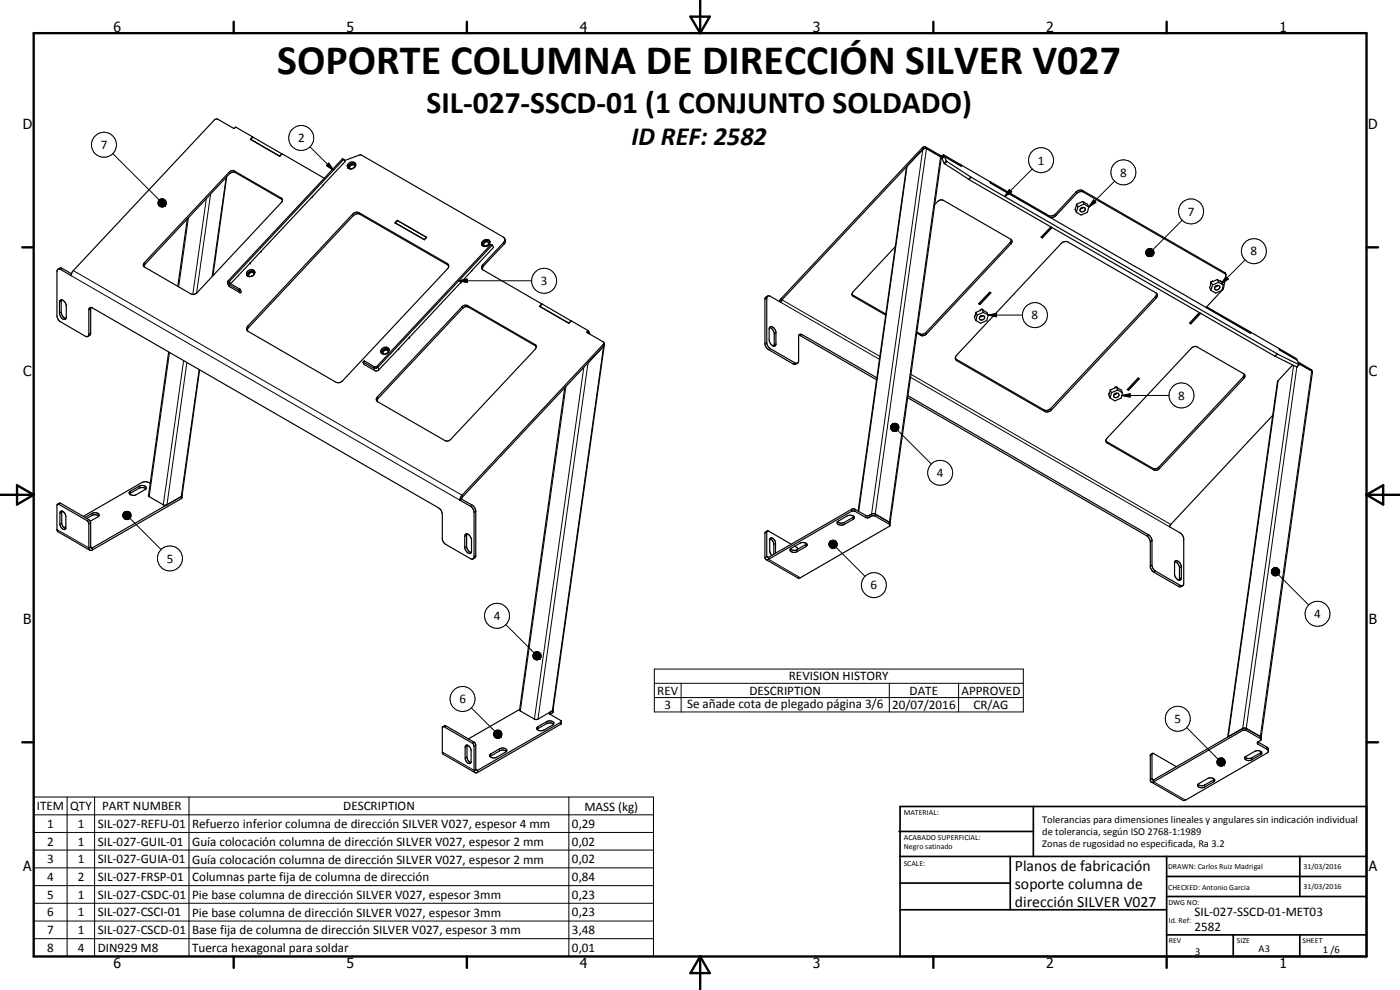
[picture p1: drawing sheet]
<svg xmlns="http://www.w3.org/2000/svg" width="420mm" height="297mm" viewBox="0 0 420 297" stroke-linecap="round" stroke-linejoin="round" font-family="sans-serif">
<g fill="none" stroke="#000" stroke-width=".35">
<path d="M68 53.1l-4.1 29.6M68.9 51.5l1.3-.3 14.2 8.2 .3 .4v.6l-25.6 27.5a1.67 1.67 0 0 1-1.7 .3l-14-8.1a.81 .81 0 0 1-.1-1.3zM75.3 41.9l.6-.8 8.7 5M75.8 41.1l-5.1-3-.5 .5-4.8-2.8-.9 .1-42.7 45.5-.4 1.3-3.2-1.8-.8-.1M75.8 41.1v.1M75.8 41.1l-.7 .7 8.9 5.1M84 46.9l.7-.8 12.6 7.4M84.6 46.1l-.7 .8M84.6 46.1v.1M84.7 60l-14.1-8.2-1.1-.1-.6 .4-25.5 27.3-.2 .6M93.8 58.9h.1M93.8 58.9l-15.5 16.5"/>
<path d="M97 55.5h.1M97 55.5l-3.2 3.4M103.2 47.9l-.4-.3-.1 .2-34.2 36.4-.2 .3 .1 .7 3.3 1.9 .4 .8M103.2 47.9l-34.4 36.6v.4l3.2 1.9 .4 .7-.3 .4M103.2 47.9l.3 .6-6.5 7M103.4 48.2l5-1.7 42.6 24.6a1.01 1.01 0 0 1 .1 1.7l-6.2 6.6a1.01 1.01 0 0 0 .1 1.6l17.6 10.2M106 50.5l-.8 .2M106 50.5l-.4 .2M106.2 50.4l-.2 .1M106.5 50.1v-.1a.76 .76 0 0 0-1.1-.5 .76 .76 0 0 0-.2 1.2M106.8 49.3a1.49 1.49 0 0 0-2.4 1.1M106.8 49.3l-.1 .5-.7 .7"/>
<path d="M106.8 49.3a1.29 1.29 0 0 0-1.7-.6 1.29 1.29 0 0 0-.7 1.6l.8 .4M277.6 44.5l-.7 .4-4.7 4.9-.2 .5-14.5 103M278 44.6l4.3 2.4 .2 .5-15.4 109.5M278 44.6l-.5-.1-.5 .2-42.3 45.3-.4 .7-3.3-1.9h-.6M278 44.6l4.9 2.7 .5-.4M283.2 46.4l-.6 .5-4.8-2.8-.9 .1-42.4 45.3-.6 1M283.2 46.4l.2 .5M283.2 46.4l5.1 3 .2 .4-5.1-2.9M283.4 46.9l.8 1.6 7.2 4.6 91.9 53.1 6.5 3.2M283.4 46.9l-.7 .7 .8 1.5 7.2 4.7 91.9 53.1 6.6 3.2M283.4 46.9l5.2 3-.2-.5M288.4 49.4l8.6 5.1 .3 .4 78.1 45.1-.2-.4"/>
<path d="M288.4 49.4l-.1 .1M297.1 54.5h.1M297.1 54.5l.2 .4M297.1 54.5l17.6 10.1a1.83 1.83 0 0 0 2.1-.4l6.1-6.6a1.78 1.78 0 0 1 2-.4l42.8 24.6 .2 .6M56.2 65.7l-2.8 20.2M75 78.9h.1M75.1 78.9l-5.9 6.2M78.3 75.4l-3.2 3.5M78.3 75.4v.1M106 64.1l1.1-.4 .8 .2 26.3 15.1a1.01 1.01 0 0 1 .1 1.7l-31.4 33.5a1.69 1.69 0 0 1-2.1 .5l-26.3-15.3a1.01 1.01 0 0 1-.1-1.6zM118.6 66.9l8.7 5M118.6 66.9h.1"/>
<path d="M119.2 66.1l8.8 5.1-.6 .7-8.9-5.1zM119.2 66.1v.1M119.3 66.2l-.7 .7M127.3 71.9h.1M128 71.3l-.7 .6M134.7 79.7l-26.7-15.4a1.78 1.78 0 0 0-2 .4l-31.5 33.7-.3 .9M144.9 72.4a1.18 1.18 0 0 1 1.2-.6 1.18 1.18 0 0 1 1 1 1.33 1.33 0 0 1-1.1 1.1 1.33 1.33 0 0 1-1.4-.7zM146.5 73.5a.7 .7 0 0 0-.3-1 .7 .7 0 0 0-1 .5v.7l.5 .2M146.5 73.5l-.8 .4M147 72.5a1.41 1.41 0 0 0-1.5-.2 1.41 1.41 0 0 0-.8 1.3M147.8 73.6l.3 .6-28.4 30.4M147.8 73.6l-.5-.2-34.2 36.5-.7 .2-3-1.8-.4 .4"/>
<path d="M147.8 73.6l-34.4 36.6-.5 .3h-.6l-3.3-1.8M151.4 71.5l.3 .9-.2 .6-6.4 6.8-.3 1M268.7 74l-12.7 13.5a.83 .83 0 0 0 .1 1.4l9.7 5.6M280.5 61.4l1.3-1.2 .4-.2 .9 .1 20.2 11.7 .4 .6-.1 .6-25.6 27.2a1.58 1.58 0 0 1-1.7 .4l-1.2-.7M303.5 71.9l-.3 .8-25.4 27.1a1.42 1.42 0 0 1-1.7 .4l-.9-.6M312.5 71.1l.2 .1M312.7 71.2l.1 .2M314.9 65.1a1.78 1.78 0 0 0 2-.5l6.2-6.5 .8-.5 1-.1 42.9 24.8 .1 .2-.8 4.2-5.1 5.5M315.4 68.1l-2.9 3.1 .3 .2M315.6 68.2l-2.9 3M315.8 68.2l-3 3.2M318.5 73.1a1.83 1.83 0 0 1 2-.5l26.4 15.2a1.01 1.01 0 0 1 .1 1.7l-31.5 33.5-.7 .5-.8 .1-.5-.2-26.3-15.2a1.01 1.01 0 0 1-.1-1.6z"/>
<path d="M322.7 62.9l.3 .8M323.1 61.3l-.3 1.2M323.1 61.3l.4 .8M323.5 62.1l-.5 1.6M324.5 60.7l-1.4 .6M324.9 60.5l.4 .8M325.1 62.2a.57 .57 0 0 1 .6 .4 .57 .57 0 0 1-.2 .6l-.3 .3h-.8l-.3-.3 .2-.6M325.1 62.2l-.8 .4M325.3 60.7l1.1 .6 .4 .8M325.3 61.3l1.5 .8M325.3 61.3l-1.8 .8M326.8 62.1l-.5 1.6-1.8 .8-1.5-.8"/>
<path d="M17.4 80.8l-.3 .6v13.3l.2 .8 .9 1.1 7.4 4.3 .8 .1M17.4 80.8a1.03 1.03 0 0 1 1.3-.2l2.8 1.6M18.4 90v4.1l.6 1 .8 .4M18.5 90l-.5 .1-.1 .4v3.7a1.44 1.44 0 0 0 1.8 1.5l.1-.2M18.5 90a2.14 2.14 0 0 1 1.4 1.6l-.1 3.9M27.3 92.2l-.1 7.7-.2 .6-.6 .5M68.3 85l.5 .9 3.3 2M75.9 82.7l-.6 .3M76.1 82.5l-1.1 .5M76.2 82.4a.73 .73 0 0 0-1.1-.6 .73 .73 0 0 0-.1 1.2M76.5 81.7a1.42 1.42 0 0 0-2.3 1M76.5 81.7a1.29 1.29 0 0 0-1.7-.7 1.29 1.29 0 0 0-.7 1.7l.9 .3"/>
<path d="M76.5 81.7l-.4 .8M138.8 91.9l.9-.3 .6 .1 20.3 11.7 .3 .4v.4l-.3 .6-25.4 27.1-.8 .4h-.5l-20.6-11.8-.4-.8 .3-.6zM141.6 81.2h.1M162 91.9l8.7 5M162 91.9l.1 .1M162 91.9l.7-.7 8.7 5.1M162.6 91.2l-.7 .7 8.9 5.1 .6-.7 5.2 2.9M162.6 91.2v.1M170.7 96.9v.1M171.4 96.3h.1M171.4 96.3l-.7 .6M176.6 99.2l-.4 .6 5 2.9"/>
<path d="M176.6 99.2l.2 .5M176.8 99.7l-.3 .2M176.8 99.7l.3 .5M230.4 88.8l-.3 .7v13.3l.2 .7 .9 1.1 7.6 4.4h.5M230.4 88.8l-.6 .4-.2 .6v13.3l.2 .8 .7 .9 7.6 4.4 .6 .1 .6-.3M230.9 98.3a1.24 1.24 0 0 1 1.9 1.1l.1 4-.3 .4-.3 .1M230.9 98.3l-.1 3.7a2.02 2.02 0 0 0 1.5 1.9M231 98.3a1.95 1.95 0 0 1 1.4 1.6l-.1 4M255.7 88.3l10.1 5.9M292.9 93.7l-.5 1.5 .5 1M292.9 93.7l.4 .8M293.3 94.5l-.4 1.7"/>
<path d="M293.8 91.1l.2 .1M294 91.2l.1 .2M294.1 95a.79 .79 0 0 1 1.4 .2 .79 .79 0 0 1-.7 .8 .79 .79 0 0 1-.8-.6zM294.7 92.8l-1.8 .9M294.7 92.8l1.5 1 .4 .7M294.7 92.8l.4 .9M294.8 94.7l-.6 .3M294.9 94.7l-.8 .4M295.1 93.7l1.5 .8M295.1 93.7l-1.8 .8M296.6 94.5l-.4 1.7-1.9 .8-1.4-.8M297 87.7l.4 .2-3.3 3.5-.4-.3z"/>
<path d="M297.2 87.8l-3.2 3.4M347.1 88l-.2 .9-31.6 33.7a1.75 1.75 0 0 1-2 .4l-26.6-15.4M357.1 96.8l.2 .1M357.3 96.9l.1 .3M359.9 93.8l-2.9 3.1 .4 .3M360.2 93.9l-2.9 3M360.3 94l-2.9 3.2M362.2 92.1l12.9 7.4 .2 .4M363.4 84.5l-.4 1.8 .4 .8M363.4 84.5l.5 1M363.9 85.5l-.5 1.6M364.7 86a.75 .75 0 0 1 .8-.4 .75 .75 0 0 1 .6 .7 .85 .85 0 0 1-.8 .7 .85 .85 0 0 1-.8-.5z"/>
<path d="M365.3 85.6l-.5 .3M365.3 83.9l1.4 .7 .4 .9M365.3 83.9l-1.9 .6M365.3 83.9l.4 .8M365.5 85.6l-.9 .4M365.7 84.7l1.4 .8M365.7 84.7l-1.8 .8M367.1 85.5l-.4 1.7-1.8 .7-1.5-.8M375.2 99.6l8.6 5 .2 .4 5.2 3M375.2 99.6h-.1M26.4 101l.3-.8v-7.2l.1-.5 .5-.3 104.3 60.2 .8 .8 .3 1v7.6l.5 1 8 4.8 .6 .2 .5-.5v-13.8l-.5-1.1-.6-.5-3.2-1.8M50.6 105.6l-6 43.2 4.7 2.8 .8-.1 4.3-2.5"/>
<path d="M59.9 111l-5.3 37.7M109 108.7h.1M116.2 106l-.6 .2M116.5 105.7v-.2a.76 .76 0 0 0-1.1-.4 .76 .76 0 0 0-.1 1.2M116.8 104.9a1.46 1.46 0 0 0-2.3 1.1M116.8 104.9l-.1 .4-.4 .6-1 .4M116.8 104.9a1.31 1.31 0 0 0-1.6-.6 1.31 1.31 0 0 0-.9 1.4l.3 .4 .7 .2M119.6 104.6h.1M119.7 104.6l-6.5 6.7h-.6l-3.3-2-.3-.6M160.9 104l-20.4-11.9-.9-.1-.8 .5-25.4 27.1-.3 .8M169.5 116.3l-13.6 96.7 .3 .3 4.5 2.6 .7-.1 4.4-2.5M181.2 102.7l.2 .6-.2 .5-42.4 45.3-.3 .7"/>
<path d="M181.2 102.7l-.2 .7-42.5 45.4-.5 1.3M181.3 103.6l-15.4 109.6M239.3 109l.4-.7v-7.5l.3-.5h.3l22.9 13.1M239.8 100.6l23.3 13.4M272.4 119.3l71.9 41.6 .6 .6 .3 1.1v7.5l.4 1 .6 .6 7.7 4.4 1.1-.4M272.5 118.7l72.4 41.9 .8 1.4v7.8l.3 .8 .8 .8 7.6 4.4 .6-.1M333.2 117l-.5 1.5 .5 .9M333.2 117l.4 .8M333.6 117.8l-.4 1.6M334.4 118.3a.75 .75 0 0 1 .8-.4 .75 .75 0 0 1 .6 .7 .85 .85 0 0 1-.7 .7 .85 .85 0 0 1-.9-.5zM335 116l-.5 .2 .1 .2-1.4 .6M335 116l1.5 1 .4 .9"/>
<path d="M335 116l.4 1M335.1 118l-.6 .2M335.2 118l-.8 .4M335.4 117l1.5 .9M335.4 117l-1.8 .8M336.9 117.9l-.4 1.6-1.9 .8-1.4-.9M338.4 116.8l.2 .1M338.6 116.9l.1 .2M341.6 113.4l.4 .2-3.3 3.5-.4-.2zM341.8 113.5l-3.2 3.4M357.6 104.4l.6-.3 .9-.1 14.1 8.1a.89 .89 0 0 1 .1 1.4l-25.8 27.4-.4 .2-.9-.1-13.9-8.1-.4-.6 .3-.8zM373.4 112.3l-.3 .8-25.3 27.1a1.58 1.58 0 0 1-1.8 .3l-14.1-8.2"/>
<path d="M383.9 104.6l5.1 3 .2 .4M383.9 104.6l.2 .4M383.9 104.6h.1M387.9 109.5l-4.5 5.1-14.9 106.5M389.2 110.1v.1M389.2 108l.7 1.4-.7 .7M389.5 108.6l4.1 2.4 .3 .5M389.7 109.1l4.2 2.4M393.8 111.5l.1 .3M393.9 111.8l-15.4 109.5M393.9 111.5v.3M393.9 111.8l-.1 .2"/>
<path d="M382 124.6l-30.9 33-.1 .5 3.4 2 .6 .6 .2 .8v13.8l-.2 .4M17.3 151.3h.3l8.5 4.9 .4 .4 .2 .5v7.3l.3 .7M17.3 151.3l-.2 .3 .1 7.7 9.8 5.8M18.1 153.5a1.4 1.4 0 0 1 1.7 1.3v3.7l-.2 .3a1.41 1.41 0 0 1-1.6-1.5zM18.6 153.3l-.1 3.8 .6 1.2M19.1 158.3l.6 .3M19.8 158l-.6 .3M25.5 155.2l2.1-1.1a1.38 1.38 0 0 1 2.1 .6l-2.6 1.7M29.6 154.9a1.75 1.75 0 0 0-2-.3l-1.6 1M38.9 147.5l2.9-1.6a1.34 1.34 0 0 1 2.1 .6l-.2 .3-2.8 1.6a1.28 1.28 0 0 1-2.1-.6zM43.8 146.7l-.5-.4h-1.1l-3.3 1.9M45.1 145a2.47 2.47 0 0 0-2.5-.2l-17.6 10.1"/>
<path d="M54.4 149l-26.8 15.5-.4-.2v-7.5l-.4-.8-8.6-5-.9 .3M54.6 148.8l-.2 .2M54.6 148.7l-.2 .9-26.7 15.4-.7 .1M54.6 148.7v.1M138.5 149.8l3.4 1.9 .9 1.5v13.7l-.9 .8M138.5 149.8l-.5 .3M230.3 159.3l-.7 .6v7.3l.3 .7M230.3 159.3l7.1 4M251.4 156.5l2.8-1.7a1.21 1.21 0 0 1 1.3-.3 1.21 1.21 0 0 1 .8 1.1l-2.9 1.8a1.38 1.38 0 0 1-2.2-.7zM256.2 155l-2.8 1.8a1.75 1.75 0 0 1-2-.3M260.9 154.6a1.68 1.68 0 0 1 1.8-.4l4.4 2.8M260.9 154.6l-.9 .1-3.5-2h-.8l-25.3 14.6-.3-.4v-7.3l.2-.3"/>
<path d="M261.6 154.3l-.7 .3M267.1 157.6l-4.4-2.7-.8-.2-1 .6-.8 .1-3.5-2h-1l-25.1 14.5h-.6M267.1 157.6l-.1 .3-27 15.5h-.6l-9.5-5.5M267.1 157v.6M140.1 160.2a2.14 2.14 0 0 1 1.4 1.6l-.1 4M140.1 160.2l-.5 .2-.1 .5v3.3a1.52 1.52 0 0 0 1.8 1.7l.1-.1M140.1 160.2l-.1 3.9a1.95 1.95 0 0 0 1.4 1.7M231 161.7l.8 .5 .4 .9v3.2M232.7 166v-3.2a1.13 1.13 0 0 0-.4-1.1 1.13 1.13 0 0 0-1.2-.1l-.1 3.7 .2 .7 .4 .6M237.3 164.6l2.8-1.6a1.47 1.47 0 0 1 2.1 .6l-.3 .4-2.7 1.5a1.38 1.38 0 0 1-2.1-.6zM238.5 163.9l1.1 .8M242.1 163.2l-2.9 1.7a1.72 1.72 0 0 1-2-.2"/>
<path d="M352.6 168.5a1.95 1.95 0 0 1 1.4 1.7l-.1 3.9M352.6 168.5a1.2 1.2 0 0 1 1.3 0 1.2 1.2 0 0 1 .5 1.1l.1 3.8-.1 .5-.5 .2M352.6 168.5l-.1 4 .6 1.2 .8 .4M132.9 218.1l-.1 8 9.8 5.7M132.9 218.1h.4l8.7 5.1 .3 .5v7.7l.3 .4M155.9 212.9l-15.3 8.8M165 214.3l3.5 2.2M165.8 213.3l-.9 .5 .1 .5M165.9 213.2l-.1 .1M165.9 213.2l.1-.2v.7l-1 .6M166.1 217.3l-.8-.4-1 .1-3.1 1.8M166.1 217.3l.1-.2a1.26 1.26 0 0 0-2.1-.6l-2.8 1.6-.2 .5 .1 .3"/>
<path d="M166.1 217.3l-2.9 1.8a1.87 1.87 0 0 1-2-.2M168.5 216.5l-25.3 14.7h-.3l-.1-.4v-7.4l-.3-.5-8.7-5.1-.3-.1-.6 .4M168.5 216.5l-.2 .8-25 14.5h-.7M372.9 218.6l.9-.1 4.7 2.8M372.9 218.6l-4.3 2.4M372.9 218.6l-26.8 15.4-.4-.2v-7.6l.2-.1M139.8 223.7a1.34 1.34 0 0 1 1.6 1.3v3.7a.71 .71 0 0 1-.7 .4 .71 .71 0 0 1-.7-.5l-.4-1.1zM140.2 223.6v3.8l.6 1.1 .5 .3M147 226.4l2.9-1.7a1.4 1.4 0 0 1 2.2 .6l-3.1 1.9a1.19 1.19 0 0 1-1.2 .3 1.19 1.19 0 0 1-.8-1.1zM152 225.5a1.73 1.73 0 0 0-2.1-.2l-2.8 1.7M345.9 226.1l-.7 .5v7.6l.3 .5M345.9 226.1l7.1 3.9"/>
<path d="M359.5 235.4l2.9-1.8a1.4 1.4 0 0 1 2.2 .6l-3.1 1.9a1.32 1.32 0 0 1-2.1-.6zM364.4 233.8l-3.3 1.9h-1l-.6-.4M377.5 222.6l-.2 .2 .2 .5 2.9 1.6 .2 .5M377.5 222.6l2.9 1.7 .2 1.1M378.5 221.9l-4.5-2.7-.9-.1-26.9 15.5-.7 .1M378.5 221.9l-1 .7M378.5 221.3v.6M378.6 225.6a1.85 1.85 0 0 0-2-.2l-3 1.8M378.6 225.6l.1 .3-.2 .5-2.8 1.6a1.45 1.45 0 0 1-2.2-.5l.1-.3M378.6 225.6l-3.4 1.9-.7 .1-.8-.4M380.6 225.4l-.4 .6-24.6 14.2h-.6l-9.5-5.5"/>
</g>
<g fill="none" stroke="#000" stroke-width=".3">
<path d="M33.9 46.1l13.9 13.9M47.9 59.9l.2-.2 1.4 2.1zM48.1 59.7h.2l1.2 2.1zM48.3 59.7l.3-.1 .9 2.2zM48.6 59.6h.3l.6 2.2zM48.9 59.6l.2 .1 .4 2.1zM49.1 59.7l.2 .2 .2 1.9zM49.3 59.9l.3 .1-.1 1.8zM61.9 59.6l-4 28.7M63.2 58.3l-4.2 29.6M67.8 53.3l-4.1 29.6M68.7 51.7l.2 .4"/>
<path d="M70.4 51.4l.2 .4M84.4 59.4l.2 .4M93 44.1l7.1 7M97.9 49.7l.8-.8 1.4 2.2zM98.7 48.9l1.4 2.2-2.2-1.4zM102.7 47.8l.3 .1M272.2 49.8l-14.5 103.7M276.8 44.3l.2 .4M276.9 44.9l-15.3 109.4M277.8 44.1l.2 .5-15.3 110.3M282.3 47l-15.4 110.3M282.6 46.9l.2 .4"/>
<path d="M282.8 46.8l.2 .5M284 48.2l-.7 .7M284.2 48.5l-.7 .6M290.7 53.8l.7-.7-.7 .7M302.9 56.9l.7 .7-2.1 1.4zM309.8 50.7l-8.3 8.3M322.9 57.6l.2 .5M324.9 57.2l.3 .5M328.2 60l.7 .7-2.1 1.4zM334.5 54.4l-7.7 7.7M43.3 78.8l.2 .4M47.4 60.8l2.1 1-2.1-.7z"/>
<path d="M47.4 61.1l2.1 .7-2-.4zM47.4 60.6l2.1 1.2-2.1-1zM47.5 61.4l2 .4-1.9-.2zM47.5 60.3l2 1.5-2.1-1.2zM47.6 61.6l1.9 .2h-1.7zM47.7 60.1l.2-.2 1.6 1.9zM47.7 60.1l1.8 1.7-2-1.5zM47.8 61.8h1.7l-1.5 .2zM48 62l1.5-.2zM48.3 62.1l1.2-.3zM48.5 62.1l1-.3zM48.8 62.1l.7-.3z"/>
<path d="M49.1 62l.4-.2zM49.3 61.9l.2-.1zM49.6 60l.1 .2-.2 1.6zM49.7 60.2l-.2 1.6zM49.8 61.3l-.3 .5zM49.8 60.5l-.3 1.3zM49.9 61l-.4 .8zM49.9 60.7l-.4 1.1zM56.5 65.4l-2.9 20.7M105.8 64.3l.2 .4M107.9 63.9l.1 .4M134.2 79l.2 .5"/>
<path d="M144.9 79.4l.2 .4M147.3 73.4l.3 .3M151.1 72.8l.2 .4M303.2 72.7l.2 .5M314.7 64.6l.2 .5M316.8 64.2l.1 .4M322.8 62.5l-.1 .4M324.5 60.7l.4-.2 .4 .2M343.9 75.7l.3 1zM343.9 75.9l.3 .8zM343.9 75.4l.3 1.3zM343.9 76.2l.3 .5z"/>
<path d="M344 75.2l.2 1.5zM344.1 76.5l.1 .2zM344.2 76.7l.5 .3zM344.2 76.7l.8 .3zM344.2 76.7l1 .3zM344.2 76.7l1.3 .3zM344.2 76.7l1.5 .2zM344.2 76.7h1.7l-.2 .2zM344.2 76.7l1.9-.2-.2 .2zM344.2 76.7l2-.4-.1 .2zM344.2 76.7l2.2-.7-.2 .3zM344.2 76.7l2.2-1v.3z"/>
<path d="M344.2 76.7l2.1-1.2 .1 .2zM344.2 76.7l2-1.5 .1 .3zM344.2 76.7l1.9-1.7 .1 .2zM344.2 74.9l.2-.1-.2 1.9zM344.2 74.9v1.8l-.2-1.5zM344.4 74.8l.2-.2-.4 2.1zM344.6 74.6l.3-.1-.7 2.2zM344.9 74.5h.2l-.9 2.2zM345.1 74.5h.3l-1.2 2.2zM345.4 74.5l.2 .2-1.4 2zM345.6 74.7l.3 .1-1.7 1.9zM345.9 74.8l.2 .2-1.9 1.7z"/>
<path d="M354.8 66.1l-8.8 8.8M373.7 78l-7.2 7.1M18.4 93.6l-.5 .4M18.4 90.4l-.5 .3M18.7 80.6l-.5 .3M21.4 82.7l116.6 67.4M22 81.2l116.7 67.4 .2 .4M27.2 92.7l-.5 .3M27.2 99.9l-.5 .3M68.5 84.2l.7 .9M68.9 85l-.3 .3 .3 .7M71.9 86.7l-.3 .3"/>
<path d="M72.2 87l-.4 .3M74.4 97.8l.2 .5M137.7 84.2l2.5-.5v1.1zM137.7 84.2h21.8M138.6 92.1l.2 .4M140.3 91.7l.2 .4M176.2 99.6l.1 .2M230.1 89.5l-.5 .3M232.9 99.9l-.5 .3M234.3 90.7l29.6 17.1M234.5 89.5l.2 .5 29.4 16.9M255.9 88.5l.2 .4"/>
<path d="M277.8 99.8l.2 .4M296.6 94.5l2.5-.4v.9zM296.6 94.5h10.3M346.7 89l.3 .5M367.6 81.8l.2 .5M367.9 83.1l.7 .6-2.1 1.4zM50.9 105.7l-6.1 43.3M55.1 108.2l-6.1 43.3M56.1 108.8l-6 42.7M59.8 110.9l-5.4 38.7M109.4 108.3l-.3 .4M112.4 110.1l-.3 .3 .3 .8"/>
<path d="M113.1 109.9l.7 1M113.2 119.1l.2 .5M160.6 103.4l.2 .4M169.8 116l-13.6 97.3M175.2 110.2l-14.8 105.6M176.5 108.9l-15.1 106.9M181 103.4l.2 .4M181.1 103.9l-15.3 110M230.1 102.8l-.5 .3M231.2 104.6l-.5 .3M232.9 103.2l-.5 .3M238.6 108.9l-.5 .3"/>
<path d="M240.7 100.4l-.5 .3M273.3 113.2l77.7 44.9M273.4 112.3l78 45.1M276.1 100.2l.2 .4M287 107.8l.2 .4M336.7 118.7l2.5-.5v.9zM336.7 118.7h14.1M373.1 113.1l.2 .4M383.3 106.2l-.7 .7M383.6 114.2l-15 106.8M388.2 109.6l-15.3 109.6M389.8 109.4l-.6 .7-15.2 109.1"/>
<path d="M393.4 110.9l.2 .4-15.4 110.3M267.7 127.4l-.3 .4zM267.7 127.4l-.4 .7zM267.7 127.4l-.4 1zM267.7 127.4l-.3 1.2zM267.7 127.4l-.2 1.5zM267.7 127.4l-.1 1.7-.1-.2zM267.7 127.4l.1 1.9-.2-.2zM267.7 127.4l.3 2-.2-.1zM267.7 127.4l.6 2.1-.3-.1zM267.7 127.4l.9 2.1h-.3zM267.7 127.4l1.1 2.1h-.2z"/>
<path d="M267.7 127.4l1.4 2-.3 .1zM267.7 127.4l1.6 1.8-.2 .2zM267.7 127.4l1.8 1.6-.2 .2zM267.7 127.4l2 1.4-.2 .2zM267.7 127.4l2 1.2v.2zM267.7 127.4l2.1 .9-.1 .3zM267.7 127.4l2.1 .6v.3zM267.7 127.4l2 .4 .1 .2zM267.7 127.4l1.9 .1 .1 .3zM267.7 127.4l1.7-.1 .2 .2zM267.7 127.4l1.7-.1zM267.7 127.4l1.2-.4 .2 .2z"/>
<path d="M267.7 127.4l1.2-.4zM267.7 127.4l.9-.4zM267.7 127.4l.7-.4zM267.7 127.4l.2-.2zM267.9 127.2l.2-.1-.4 .3zM269.4 129.2l10.1 10M313.3 123l.2 .4M315.3 122.6l.2 .4M332.1 132.5l.2 .4M17.1 158.9l9.6 5.5 .5-.3 .5 .3v.6M18.2 151l-.6 .3M18.5 153.7l-.5 .3"/>
<path d="M18.5 156.9l-.5 .4M26.7 155.9l-.6 .3M27.2 156.8l-.5 .3M27.6 154.1v.5M37.1 154l.1-.2-.3 .4zM37.2 153.8l-.3 .7zM37.2 153.8l-.3 1zM37.2 153.8l-.3 1.2zM37.2 153.8l-.2 1.5-.1-.3zM37.2 153.8v1.7zM37.2 153.8l.2 1.9-.2-.2zM37.2 153.8l.4 2-.2-.1z"/>
<path d="M37.2 153.8l.7 2.1-.3-.1zM37.2 153.8l.9 2.1h-.2zM37.2 153.8l1.2 2.1h-.3zM37.2 153.8l1.5 2-.3 .1zM37.2 153.8l1.7 1.8-.2 .2zM37.2 153.8l1.9 1.6-.2 .2zM37.2 153.8l2 1.4-.1 .2zM37.2 153.8l2.1 1.2-.1 .2zM37.2 153.8l2.2 .9-.1 .3zM37.2 153.8l2.1 .6 .1 .3zM37.2 153.8l2.1 .4v.2zM37.2 153.8l1.9 .1 .2 .3z"/>
<path d="M37.2 153.8l1.7-.1 .2 .2zM37.2 153.8l1.7-.1zM37.2 153.8l1.3-.3 .2 .1zM37.2 153.8l1.3-.3zM37.2 153.8l1-.4zM37.2 153.8l.7-.4zM37.4 153.6l.3-.1-.5 .3zM37.4 153.6l-.2 .2zM39 155.6l9.3 9.3M39.1 147.4v.6M41.8 145.9v.6M141.8 151.6l-.6 .3"/>
<path d="M142.8 153.4l-.5 .3M230.1 159.6l-.5 .3M253.4 156.8v.6M255.6 152.8v.6M256 155.2v.6M256.6 152.8v.6M259.8 154.6v.7M260.9 154.6v.7M261.6 154.2v.7M346 140.5l.2 .5M347.8 140.2l.1 .4M140 163.9l-.5 .3"/>
<path d="M140 160.6l-.5 .3M142.8 166.7l-.5 .3M229.6 167.2l.5-.3 .6 .3v.6l9.5 5.6M232.7 163l-.5 .3M239.2 164.9v.6M241.9 163.4v.6M249.1 162.5l-.2 .4zM249.1 162.5l-.3 .7zM249.1 162.5l-.3 .9zM249.1 162.5l-.3 1.2zM249.1 162.5l-.1 1.5-.2-.3zM249.1 162.5v1.7l-.1-.2z"/>
<path d="M249.1 162.5l.2 1.8-.2-.1zM249.1 162.5l.4 2-.2-.2zM249.1 162.5l.7 2.1-.3-.1zM249.1 162.5l1 2.1h-.3zM249.1 162.5l1.2 2-.2 .1zM249.1 162.5l1.5 2h-.3zM249.1 162.5l1.7 1.8-.2 .2zM249.1 162.5l1.9 1.6-.2 .2zM249.1 162.5l2.1 1.4-.2 .2zM249.1 162.5l2.1 1.1v.3zM249.1 162.5l2.2 .9-.1 .2zM249.1 162.5l2.2 .6v.3z"/>
<path d="M249.1 162.5l2.1 .4 .1 .2zM249.1 162.5l1.9 .1 .2 .3zM249.1 162.5l1.8-.1 .1 .2zM249.1 162.5l1.5-.3 .3 .2zM249.1 162.5l1.5-.3zM249.1 162.5l1.3-.4zM249.1 162.5l1-.4zM249.1 162.5l.8-.4zM249.1 162.5l.5-.3zM249.1 162.5l.3-.2zM250.9 164.2l8.7 8.7M344.7 160.4l-.6 .3"/>
<path d="M345.7 162.3l-.5 .3M345.7 169.5l-.5 .3M346.8 171.4l-.6 .3M354.2 175.6l-.5 .3M354.5 173.4l-.5 .3M354.5 170.1l-.5 .3M381.9 170.7l-.3 .4zM381.9 170.7l-.3 .7zM381.9 170.7l-.4 1zM381.9 170.7l-.3 1.3zM381.9 170.7l-.2 1.5zM381.9 170.7v1.7l-.2-.2z"/>
<path d="M381.9 170.7l.2 1.9-.2-.2zM381.9 170.7l.4 2-.2-.1zM381.9 170.7l.7 2.1-.3-.1zM381.9 170.7l1 2.1h-.3zM381.9 170.7l1.2 2.1h-.2zM381.9 170.7l1.5 2-.3 .1zM381.9 170.7l1.7 1.9-.2 .1zM381.9 170.7l1.9 1.6-.2 .3zM381.9 170.7l2.1 1.4-.2 .2zM381.9 170.7l2.1 1.2v.2zM381.9 170.7l2.2 .9-.1 .3zM381.9 170.7l2.1 .6 .1 .3z"/>
<path d="M381.9 170.7l2.1 .4v.2zM381.9 170.7l1.9 .2 .2 .2zM381.9 170.7l1.7-.1 .2 .3zM381.9 170.7l1.5-.2 .2 .1zM381.9 170.7l1.3-.4 .2 .2zM381.9 170.7l1.3-.4zM381.9 170.7l1-.4zM381.9 170.7l.7-.4zM381.9 170.7l.5-.3zM381.9 170.7l.2-.2zM383.7 172.5l9.1 9M151.8 187.4l8.5 8.5"/>
<path d="M159.9 196.5l2.1 1.2-2.1-1zM159.9 196.7l2.1 1-2.1-.7zM159.9 197l2.1 .7-2-.4zM160 197.3l2 .4-1.9-.2zM160.1 196.2l1.9 1.5-2.1-1.2zM160.1 197.5l1.9 .2h-1.7zM160.2 196l.1-.2 1.7 1.9zM160.2 196l1.8 1.7-1.9-1.5zM160.3 197.7h1.7l-1.4 .2zM160.3 195.8l.3-.2 1.4 2.1zM160.6 197.9l1.4-.2zM160.6 195.6l.3-.1 1.1 2.2z"/>
<path d="M160.8 198l1.2-.3zM160.9 195.5h.2l.9 2.2zM161.1 198l.9-.3zM161.1 195.5h.3l.6 2.2zM161.3 198l.7-.3zM161.4 195.5l.3 .1 .3 2.1zM161.6 197.9l.4-.2zM161.7 195.6l.2 .1 .1 2zM161.8 197.8l.2-.1zM161.9 195.7l.2 .2-.1 1.8zM162.1 195.9l.2 .2-.3 1.6zM162.3 196.1l-.3 1.6z"/>
<path d="M162.3 197.2l-.3 .5zM162.3 196.4l-.3 1.3zM162.4 196.9l-.4 .8zM162.4 196.6l-.4 1.1zM133.8 217.8l-.5 .3M141.5 212.4l7 7M148.2 220l2.1 1.1-2.2-.8zM148.2 219.7l2.1 1.4-2.1-1.1zM148.4 219.5l.2-.2 1.7 1.8zM148.4 219.5l1.9 1.6-2.1-1.4zM148.6 219.3l.2-.1 1.5 1.9zM148.8 219.2l.2-.1 1.3 2z"/>
<path d="M149 219.1l.3-.1 1 2.1zM149.3 219l.3 .1 .7 2zM149.6 219.1h.3l.4 2zM149.9 219.1l.2 .1 .2 1.9zM150.1 219.2l.2 .3v1.6zM150.3 219.5v1.6zM150.4 219.7l.2 .2-.3 1.2zM150.6 219.9l-.3 1.2zM161.4 218v.6M164.1 216.5v.6M165 213.7v.6M168.2 216.7v.6"/>
<path d="M196.4 200.7h110.7v12.9h-110.7zM196.4 205h110.7M196.4 209.3h110.7M204.4 205v8.6M266.9 205v8.6M287.7 205v8.6M356.1 218.3l9.4 9.5M10.1 239.1h186v47.9h-186zM20.1 239.1v47.9M28.4 239.1v47.9M56.7 239.1v47.9M132.7 225.6l9.6 5.5 .5-.3 .5 .3v.7"/>
<path d="M140.2 227.2l-.6 .3M140.2 223.9l-.6 .3M142.3 222.7l-.5 .3M142.8 223.6l-.5 .3M147.3 226.2v.6M148.1 220.3l2.2 .8-2.1-.6zM148.2 220.5l2.1 .6-2.1-.3zM148.2 220.8l2.1 .3-1.9-.1zM148.4 221l1.9 .1-1.8 .1zM148.5 221.2l1.8-.1zM148.7 221.4l1.6-.3-1.3 .4zM149 221.5l1.3-.4z"/>
<path d="M149.3 221.5l1-.4zM149.6 221.5l.7-.4zM149.8 221.4l.5-.3zM149.9 224.7v.6M150.3 221.1l-.2 .3zM150.5 220.7l-.2 .4zM150.6 220.5l-.3 .6zM150.6 220.2l-.3 .9zM170.7 239.1v47.9M345.2 234l.5-.4 .5 .4v.6l9.6 5.5M345.7 226.4l-.5 .3M361.5 235.5v.6"/>
<path d="M364.2 234v.6M365.2 228.3l2.1 1.2-2.1-.9zM365.2 228.6l2.1 .9-2.1-.6zM365.2 228.9l2.1 .6-2-.4zM365.3 229.1l2 .4-1.9-.1zM365.3 228.1l2 1.4-2.1-1.2zM365.4 229.4l1.9 .1h-1.7zM365.5 227.8l.2-.2 1.6 1.9zM365.5 227.8l1.8 1.7-2-1.4zM365.6 229.5h1.7l-1.5 .2zM365.7 227.6l.2-.1 1.4 2zM365.8 229.7l1.5-.2-1.3 .3z"/>
<path d="M365.9 227.5l.2-.1 1.2 2.1zM366 229.8l1.3-.3zM366.1 227.4h.3l.9 2.1zM366.3 229.9l1-.4zM366.4 227.4h.3l.6 2.1zM366.6 229.9l.7-.4zM366.7 227.4l.2 .1 .4 2zM366.8 229.8l.5-.3zM366.9 227.5l.3 .1 .1 1.9zM367.1 229.7l.2-.2zM367.2 227.6l.2 .2-.1 1.7zM367.4 227.8l.1 .2-.2 1.5z"/>
<path d="M367.5 228l-.2 1.5zM367.6 229.1l-.3 .4zM367.6 228.3l-.3 1.2zM367.7 228.8l-.4 .7zM367.7 228.5l-.4 1zM375.7 227.4v.6M377.5 222.6v.7M378.4 225.8v.6M380.2 224.2v.6M10.1 244.5h186M10.1 249.8h186M10.1 255.1h186"/>
<path d="M10.1 260.4h186M10.1 265.7h186M10.1 271h186M10.1 276.4h186M10.1 281.6h186"/>
<circle cx="31.2" cy="43.4" r="3.7"/>
<circle cx="90.4" cy="41.4" r="3.7"/>
<circle cx="312.4" cy="48.1" r="3.8"/>
<circle cx="337.1" cy="51.7" r="3.8"/>
<circle cx="357.5" cy="63.4" r="3.8"/>
<circle cx="376.3" cy="75.4" r="3.7"/>
<circle cx="163.3" cy="84.3" r="3.7"/>
<circle cx="310.6" cy="94.6" r="3.7"/>
<circle cx="354.6" cy="118.7" r="3.7"/>
<circle cx="282.1" cy="141.9" r="3.7"/>
<circle cx="51" cy="167.5" r="3.8"/>
<circle cx="262.2" cy="175.6" r="3.7"/>
<circle cx="149.1" cy="184.8" r="3.7"/>
<circle cx="395.4" cy="184.2" r="3.7"/>
<circle cx="138.8" cy="209.7" r="3.7"/>
<circle cx="353.5" cy="215.7" r="3.8"/>
</g>
<g fill="#000">
<circle cx="93.8" cy="58.9" r=".18"/>
<circle cx="291.4" cy="53.1" r=".18"/>
<circle cx="75.1" cy="78.9" r=".18"/>
<circle cx="78.3" cy="75.4" r=".18"/>
<circle cx="138.4" cy="84.7" r=".18"/>
<circle cx="119.7" cy="104.6" r=".18"/>
<circle cx="122.9" cy="101.2" r=".18"/>
</g>
<g fill="none" stroke="#000" stroke-width=".71">
<path d="M10.1 9.9h400v277.1h-400zM70.1 6.5v3.4M140.1 6.5v3.4M207.2 5h5.8l-2.9 4.9zM210.1 0v9.9M280.1 6.5v3.4M350.1 6.5v3.4M6.7 74.2h3.4M410.1 74.2h3.5M.1 148.5h10M5.1 145.6l5 2.9-5 2.9zM410.1 148.5h10"/>
<path d="M410.1 148.5l5-2.9v5.8zM6.7 222.7h3.4M410.1 222.7h3.5M70.1 287v3.4M140.1 287v3.4M210.1 287v10M210.1 287l2.9 5h-5.8zM280.1 287v3.4M350.1 287v3.4"/>
</g>
<g fill="none" stroke="#000" stroke-width=".51">
<path d="M269.8 249.5h40.3M270.1 242h140v45h-140zM270.1 257h140M303.2 257v16M310.1 242v15M350.1 257v30M390.1 257v12M270.1 265h33.1M270.1 273h80M350.1 269h60M350.1 263h60M350.1 280.5h60"/>
<path d="M370.1 280.5v6.5M390.1 280.5v6.5"/>
</g>
<g fill="#000">
<path d="M98.7 48.9l1.4 2.2-2.2-1.4zM302.9 56.9l.7 .7-2.1 1.4zM328.2 60l.7 .7-2.1 1.4zM49.8 61.3l-.3 .5zM49.9 61l-.4 .8zM49.9 60.7l-.4 1.1zM49.8 60.5l-.3 1.3zM49.7 60.2l-.2 1.6zM49.6 60l.1 .2-.2 1.6zM49.3 59.9l.3 .1-.1 1.8zM48.9 59.6l.2 .1 .4 2.1zM48.6 59.6h.3l.6 2.2z"/>
<path d="M48.3 59.7l.3-.1 .9 2.2zM48.1 59.7h.2l1.2 2.1zM47.9 59.9l.2-.2 1.4 2.1zM47.7 60.1l.2-.2 1.6 1.9zM47.7 60.1l1.8 1.7-2-1.5zM47.5 60.3l2 1.5-2.1-1.2zM47.4 60.6l2.1 1.2-2.1-1zM47.4 60.8l2.1 1-2.1-.7zM47.4 61.1l2.1 .7-2-.4zM47.6 61.6l1.9 .2h-1.7zM47.8 61.8h1.7l-1.5 .2zM48 62l1.5-.2z"/>
<path d="M48.3 62.1l1.2-.3zM48.5 62.1l1-.3zM48.8 62.1l.7-.3zM49.1 62l.4-.2zM49.3 61.9l.2-.1zM344.2 76.7l.5 .3zM344.2 76.7l.8 .3zM344.2 76.7l1 .3zM344.2 76.7l1.3 .3zM344.2 76.7l1.5 .2zM344.2 76.7h1.7l-.2 .2zM344.2 76.7l1.9-.2-.2 .2z"/>
<path d="M344.2 76.7l2.2-.7-.2 .3zM344.2 76.7l2.2-1v.3zM344.2 76.7l2.1-1.2 .1 .2zM344.2 76.7l2-1.5 .1 .3zM344.2 76.7l1.9-1.7 .1 .2zM345.9 74.8l.2 .2-1.9 1.7zM345.6 74.7l.3 .1-1.7 1.9zM345.4 74.5l.2 .2-1.4 2zM345.1 74.5h.3l-1.2 2.2zM344.9 74.5h.2l-.9 2.2zM344.6 74.6l.3-.1-.7 2.2zM344.2 74.9l.2-.1-.2 1.9z"/>
<path d="M344.2 74.9v1.8l-.2-1.5zM344 75.2l.2 1.5zM343.9 75.4l.3 1.3zM343.9 75.7l.3 1zM343.9 75.9l.3 .8zM343.9 76.2l.3 .5zM344.1 76.5l.1 .2zM137.7 84.2l2.5-.5v1.1zM296.6 94.5l2.5-.4v.9zM367.9 83.1l.7 .6-2.1 1.4zM336.7 118.7l2.5-.5v.9zM267.7 127.4l-.3 .4z"/>
<path d="M267.7 127.4l-.4 .7zM267.7 127.4l-.4 1zM267.7 127.4l-.3 1.2zM267.7 127.4l-.2 1.5zM267.7 127.4l-.1 1.7-.1-.2zM267.7 127.4l.1 1.9-.2-.2zM267.7 127.4l.6 2.1-.3-.1zM267.7 127.4l.9 2.1h-.3zM267.7 127.4l1.1 2.1h-.2zM267.7 127.4l1.4 2-.3 .1zM267.7 127.4l1.6 1.8-.2 .2zM267.7 127.4l1.8 1.6-.2 .2z"/>
<path d="M267.7 127.4l2 1.4-.2 .2zM267.7 127.4l2 1.2v.2zM267.7 127.4l2.1 .9-.1 .3zM267.7 127.4l2.1 .6v.3zM267.7 127.4l2 .4 .1 .2zM267.7 127.4l1.7-.1 .2 .2zM267.7 127.4l1.7-.1zM267.7 127.4l1.2-.4 .2 .2zM267.7 127.4l1.2-.4zM267.7 127.4l.9-.4zM267.7 127.4l.7-.4zM267.9 127.2l.2-.1-.4 .3z"/>
<path d="M267.7 127.4l.2-.2zM37.1 154l.1-.2-.3 .4zM37.2 153.8l-.3 .7zM37.2 153.8l-.3 1zM37.2 153.8l-.3 1.2zM37.2 153.8l-.2 1.5-.1-.3zM37.2 153.8v1.7zM37.2 153.8l.2 1.9-.2-.2zM37.2 153.8l.7 2.1-.3-.1zM37.2 153.8l.9 2.1h-.2zM37.2 153.8l1.2 2.1h-.3zM37.2 153.8l1.5 2-.3 .1z"/>
<path d="M37.2 153.8l1.7 1.8-.2 .2zM37.2 153.8l1.9 1.6-.2 .2zM37.2 153.8l2 1.4-.1 .2zM37.2 153.8l2.1 1.2-.1 .2zM37.2 153.8l2.2 .9-.1 .3zM37.2 153.8l2.1 .6 .1 .3zM37.2 153.8l2.1 .4v.2zM37.2 153.8l1.7-.1 .2 .2zM37.2 153.8l1.7-.1zM37.2 153.8l1.3-.3 .2 .1zM37.2 153.8l1.3-.3zM37.2 153.8l1-.4z"/>
<path d="M37.2 153.8l.7-.4zM37.4 153.6l.3-.1-.5 .3zM37.4 153.6l-.2 .2zM249.1 162.5l-.2 .4zM249.1 162.5l-.3 .7zM249.1 162.5l-.3 .9zM249.1 162.5l-.3 1.2zM249.1 162.5l-.1 1.5-.2-.3zM249.1 162.5v1.7l-.1-.2zM249.1 162.5l.2 1.8-.2-.1zM249.1 162.5l.7 2.1-.3-.1zM249.1 162.5l1 2.1h-.3z"/>
<path d="M249.1 162.5l1.2 2-.2 .1zM249.1 162.5l1.5 2h-.3zM249.1 162.5l1.7 1.8-.2 .2zM249.1 162.5l1.9 1.6-.2 .2zM249.1 162.5l2.1 1.4-.2 .2zM249.1 162.5l2.1 1.1v.3zM249.1 162.5l2.2 .9-.1 .2zM249.1 162.5l2.2 .6v.3zM249.1 162.5l2.1 .4 .1 .2zM249.1 162.5l1.8-.1 .1 .2zM249.1 162.5l1.5-.3 .3 .2zM249.1 162.5l1.5-.3z"/>
<path d="M249.1 162.5l1.3-.4zM249.1 162.5l1-.4zM249.1 162.5l.8-.4zM249.1 162.5l.5-.3zM249.1 162.5l.3-.2zM381.9 170.7l-.3 .4zM381.9 170.7l-.3 .7zM381.9 170.7l-.4 1zM381.9 170.7l-.3 1.3zM381.9 170.7l-.2 1.5zM381.9 170.7v1.7l-.2-.2zM381.9 170.7l.2 1.9-.2-.2z"/>
<path d="M381.9 170.7l.7 2.1-.3-.1zM381.9 170.7l1 2.1h-.3zM381.9 170.7l1.2 2.1h-.2zM381.9 170.7l1.5 2-.3 .1zM381.9 170.7l1.7 1.9-.2 .1zM381.9 170.7l1.9 1.6-.2 .3zM381.9 170.7l2.1 1.4-.2 .2zM381.9 170.7l2.1 1.2v.2zM381.9 170.7l2.2 .9-.1 .3zM381.9 170.7l2.1 .6 .1 .3zM381.9 170.7l2.1 .4v.2zM381.9 170.7l1.7-.1 .2 .3z"/>
<path d="M381.9 170.7l1.5-.2 .2 .1zM381.9 170.7l1.3-.4 .2 .2zM381.9 170.7l1.3-.4zM381.9 170.7l1-.4zM381.9 170.7l.7-.4zM381.9 170.7l.5-.3zM381.9 170.7l.2-.2zM162.3 197.2l-.3 .5zM162.4 196.9l-.4 .8zM162.4 196.6l-.4 1.1zM162.3 196.4l-.3 1.3zM162.3 196.1l-.3 1.6z"/>
<path d="M162.1 195.9l.2 .2-.3 1.6zM161.9 195.7l.2 .2-.1 1.8zM161.4 195.5l.3 .1 .3 2.1zM161.1 195.5h.3l.6 2.2zM160.9 195.5h.2l.9 2.2zM160.6 195.6l.3-.1 1.1 2.2zM160.3 195.8l.3-.2 1.4 2.1zM160.2 196l.1-.2 1.7 1.9zM160.2 196l1.8 1.7-1.9-1.5zM160.1 196.2l1.9 1.5-2.1-1.2zM159.9 196.5l2.1 1.2-2.1-1zM159.9 196.7l2.1 1-2.1-.7z"/>
<path d="M159.9 197l2.1 .7-2-.4zM160.1 197.5l1.9 .2h-1.7zM160.3 197.7h1.7l-1.4 .2zM160.6 197.9l1.4-.2zM160.8 198l1.2-.3zM161.1 198l.9-.3zM161.3 198l.7-.3zM161.6 197.9l.4-.2zM161.8 197.8l.2-.1zM150.5 220.7l-.2 .4zM150.6 220.5l-.3 .6zM150.6 220.2l-.3 .9z"/>
<path d="M150.6 219.9l-.3 1.2zM150.4 219.7l.2 .2-.3 1.2zM150.3 219.5v1.6zM150.1 219.2l.2 .3v1.6zM149.6 219.1h.3l.4 2zM149.3 219l.3 .1 .7 2zM149 219.1l.3-.1 1 2.1zM148.8 219.2l.2-.1 1.3 2zM148.6 219.3l.2-.1 1.5 1.9zM148.4 219.5l.2-.2 1.7 1.8zM148.4 219.5l1.9 1.6-2.1-1.4zM148.2 219.7l2.1 1.4-2.1-1.1z"/>
<path d="M148.2 220l2.1 1.1-2.2-.8zM148.1 220.3l2.2 .8-2.1-.6zM148.2 220.5l2.1 .6-2.1-.3zM148.4 221l1.9 .1-1.8 .1zM148.5 221.2l1.8-.1zM148.7 221.4l1.6-.3-1.3 .4zM149 221.5l1.3-.4zM149.3 221.5l1-.4zM149.6 221.5l.7-.4zM149.8 221.4l.5-.3zM150.3 221.1l-.2 .3zM367.6 229.1l-.3 .4z"/>
<path d="M367.7 228.8l-.4 .7zM367.7 228.5l-.4 1zM367.6 228.3l-.3 1.2zM367.5 228l-.2 1.5zM367.4 227.8l.1 .2-.2 1.5zM367.2 227.6l.2 .2-.1 1.7zM366.7 227.4l.2 .1 .4 2zM366.4 227.4h.3l.6 2.1zM366.1 227.4h.3l.9 2.1zM365.9 227.5l.2-.1 1.2 2.1zM365.7 227.6l.2-.1 1.4 2zM365.5 227.8l.2-.2 1.6 1.9z"/>
<path d="M365.5 227.8l1.8 1.7-2-1.4zM365.3 228.1l2 1.4-2.1-1.2zM365.2 228.3l2.1 1.2-2.1-.9zM365.2 228.6l2.1 .9-2.1-.6zM365.2 228.9l2.1 .6-2-.4zM365.4 229.4l1.9 .1h-1.7zM365.6 229.5h1.7l-1.5 .2zM365.8 229.7l1.5-.2-1.3 .3zM366 229.8l1.3-.3zM366.3 229.9l1-.4zM366.6 229.9l.7-.4zM366.8 229.8l.5-.3z"/>
<path d="M367.1 229.7l.2-.2z"/>
</g>
<g fill="none" stroke="#000" stroke-width=".38">
<path d="M49.3 59.7v2.1M47.5 61.6h2M344.2 76.5h2M267.7 127.6h2M267.9 127.4v2M37.2 154h2.1M37.4 153.8v2M249.1 162.7h2.1M381.9 170.9h2.1M382.1 170.7v2M160 197.5h2M161.9 195.6v2.1"/>
<path d="M150.1 219.1v2M148.2 221h2.1M365.3 229.3h2M367.1 227.5v2"/>
</g>
<path d="M344.4 74.6v2.1M249.3 162.5v2" fill="none" stroke="#000" stroke-width=".42"/>
<text font-size="12.6" x="83.2" y="22.2">SOPORTE COLUMNA DE DIRECCIÓN SILVER V027</text>
<text font-size="9.4" x="128" y="34">SIL-027-SSCD-01 (1 CONJUNTO SOLDADO)</text>
<text font-size="7.9" x="189.5" y="43.5">ID REF: 2582</text>
<g font-size="4.7">
<text x="304.6" y="261.2">Planos de fabricación</text>
<text x="304.6" y="266.6">soporte columna de</text>
<text x="304.6" y="272">dirección SILVER V027</text>
</g>
<g font-size="4.2">
<text x="34" y="9.6">6</text>
<text x="104" y="9.6">5</text>
<text x="174" y="9.6">4</text>
<text x="244" y="9.6">3</text>
<text x="314" y="9.6">2</text>
<text x="384" y="9.6">1</text>
<text x="6.8" y="38.7">D</text>
<text x="410.6" y="38.7">D</text>
<text x="7" y="112.9">C</text>
<text x="410.8" y="112.9">C</text>
<text x="7" y="187.1">B</text>
<text x="410.8" y="187.1">B</text>
<text x="7" y="261.4">A</text>
<text x="410.8" y="261.4">A</text>
<text x="34" y="290.4">6</text>
<text x="104" y="290.4">5</text>
<text x="174" y="290.4">4</text>
<text x="244" y="290.4">3</text>
<text x="314" y="290.4">2</text>
<text x="384" y="290.4">1</text>
</g>
<g font-size="3.9">
<text x="30.2" y="44.7">7</text>
<text x="89.4" y="42.7">2</text>
<text x="311.5" y="49.4">1</text>
<text x="336.2" y="53">8</text>
<text x="356.4" y="64.7">7</text>
<text x="375.3" y="76.6">8</text>
<text x="162.3" y="85.6">3</text>
<text x="309.6" y="95.8">8</text>
<text x="353.6" y="119.9">8</text>
<text x="281.2" y="143.2">4</text>
<text x="50" y="168.8">5</text>
<text x="261.3" y="176.8">6</text>
<text x="394.4" y="185.4">4</text>
<text x="148.2" y="186.1">4</text>
<text x="197.3" y="208.4">REV</text>
<text x="224.9" y="208.4">DESCRIPTION</text>
<text x="236.8" y="204.1">REVISION HISTORY</text>
<text x="273" y="208.4">DATE</text>
<text x="288.5" y="208.4">APPROVED</text>
<text x="137.9" y="211">6</text>
<text x="199.4" y="212.7">3</text>
<text x="206.2" y="212.5">Se añade cota de plegado página 3/6</text>
<text x="267.8" y="212.6">20/07/2016</text>
<text x="292.1" y="212.6">CR/AG</text>
<text x="352.5" y="216.9">5</text>
<text x="11" y="243.1">ITEM</text>
<text x="21.1" y="243.1">QTY</text>
<text x="30.6" y="243.1">PART NUMBER</text>
<text x="103" y="243.1">DESCRIPTION</text>
<text x="175.4" y="243.2">MASS (kg)</text>
<text x="14.2" y="248.4">1</text>
<text x="23.3" y="248.4">1</text>
<text x="29.3" y="248.4">SIL-027-REFU-01</text>
<text x="57.6" y="248.5">Refuerzo inferior columna de dirección SILVER V027, espesor 4 mm</text>
<text x="171.7" y="248.4">0,29</text>
<text x="14.2" y="253.7">2</text>
<text x="23.3" y="253.7">1</text>
<text x="29.3" y="253.7">SIL-027-GUIL-01</text>
<text x="57.6" y="253.8">Guía colocación columna de dirección SILVER V027, espesor 2 mm</text>
<text x="171.7" y="253.7">0,02</text>
<text x="14.2" y="259">3</text>
<text x="23.3" y="259">1</text>
<text x="29.3" y="259">SIL-027-GUIA-01</text>
<text x="57.6" y="259.1">Guía colocación columna de dirección SILVER V027, espesor 2 mm</text>
<text x="171.7" y="259">0,02</text>
<text x="14.2" y="264.3">4</text>
<text x="14.2" y="269.6">5</text>
<text x="23.3" y="264.3">2</text>
<text x="23.3" y="269.6">1</text>
<text x="29.3" y="264.3">SIL-027-FRSP-01</text>
<text x="29.3" y="269.7">SIL-027-CSDC-01</text>
<text x="57.6" y="264.4">Columnas parte fija de columna de dirección</text>
<text x="57.6" y="269.7">Pie base columna de dirección SILVER V027, espesor 3mm</text>
<text x="171.7" y="264.3">0,84</text>
<text x="171.7" y="269.7">0,23</text>
<text x="14.2" y="275">6</text>
<text x="23.3" y="275">1</text>
<text x="29.3" y="275">SIL-027-CSCI-01</text>
<text x="57.6" y="275">Pie base columna de dirección SILVER V027, espesor 3mm</text>
<text x="171.7" y="275">0,23</text>
<text x="358.5" y="275">SIL-027-SSCD-01-MET03</text>
<text x="14.2" y="280.2">7</text>
<text x="23.3" y="280.3">1</text>
<text x="29.3" y="280.3">SIL-027-CSCD-01</text>
<text x="57.6" y="280.3">Base fija de columna de dirección SILVER V027, espesor 3 mm</text>
<text x="171.7" y="280.3">3,48</text>
<text x="358.5" y="279.4">2582</text>
<text x="14.2" y="285.6">8</text>
<text x="23.3" y="285.6">4</text>
<text x="29.3" y="285.6">DIN929 M8</text>
<text x="57.6" y="285.7">Tuerca hexagonal para soldar</text>
<text x="171.7" y="285.6">0,01</text>
</g>
<g font-size="3.1">
<text x="312.7" y="246.8">Tolerancias para dimensiones lineales y angulares sin indicación individual</text>
<text x="312.7" y="250.4">de tolerancia, según ISO 2768-1:1989</text>
<text x="312.7" y="254">Zonas de rugosidad no especificada, Ra 3.2</text>
<text x="358.7" y="286.4">3</text>
<text x="377.7" y="285.6">A3</text>
<text x="397" y="285.9">1 /6</text>
</g>
<g font-size="2.4">
<text x="271.2" y="244.4">MATERIAL:</text>
<text x="271.3" y="252">ACABADO SUPERFICIAL:</text>
<text x="271.3" y="254.6">Negro satinado</text>
<text x="271.2" y="259.7">SCALE:</text>
<text x="350.6" y="260.8">DRAWN: Carlos Ruiz Madrigal</text>
<text x="391.2" y="260.6">31/03/2016</text>
<text x="350.6" y="267">CHECKED: Antonio Garcia</text>
<text x="391.2" y="266.7">31/03/2016</text>
<text x="350.6" y="271.4">DWG NO:</text>
<text x="350.8" y="276.9">Id. Ref:</text>
<text x="350.8" y="282.8">REV</text>
<text x="371.2" y="282.9">SIZE</text>
<text x="390.9" y="282.9">SHEET</text>
</g>
</svg>
